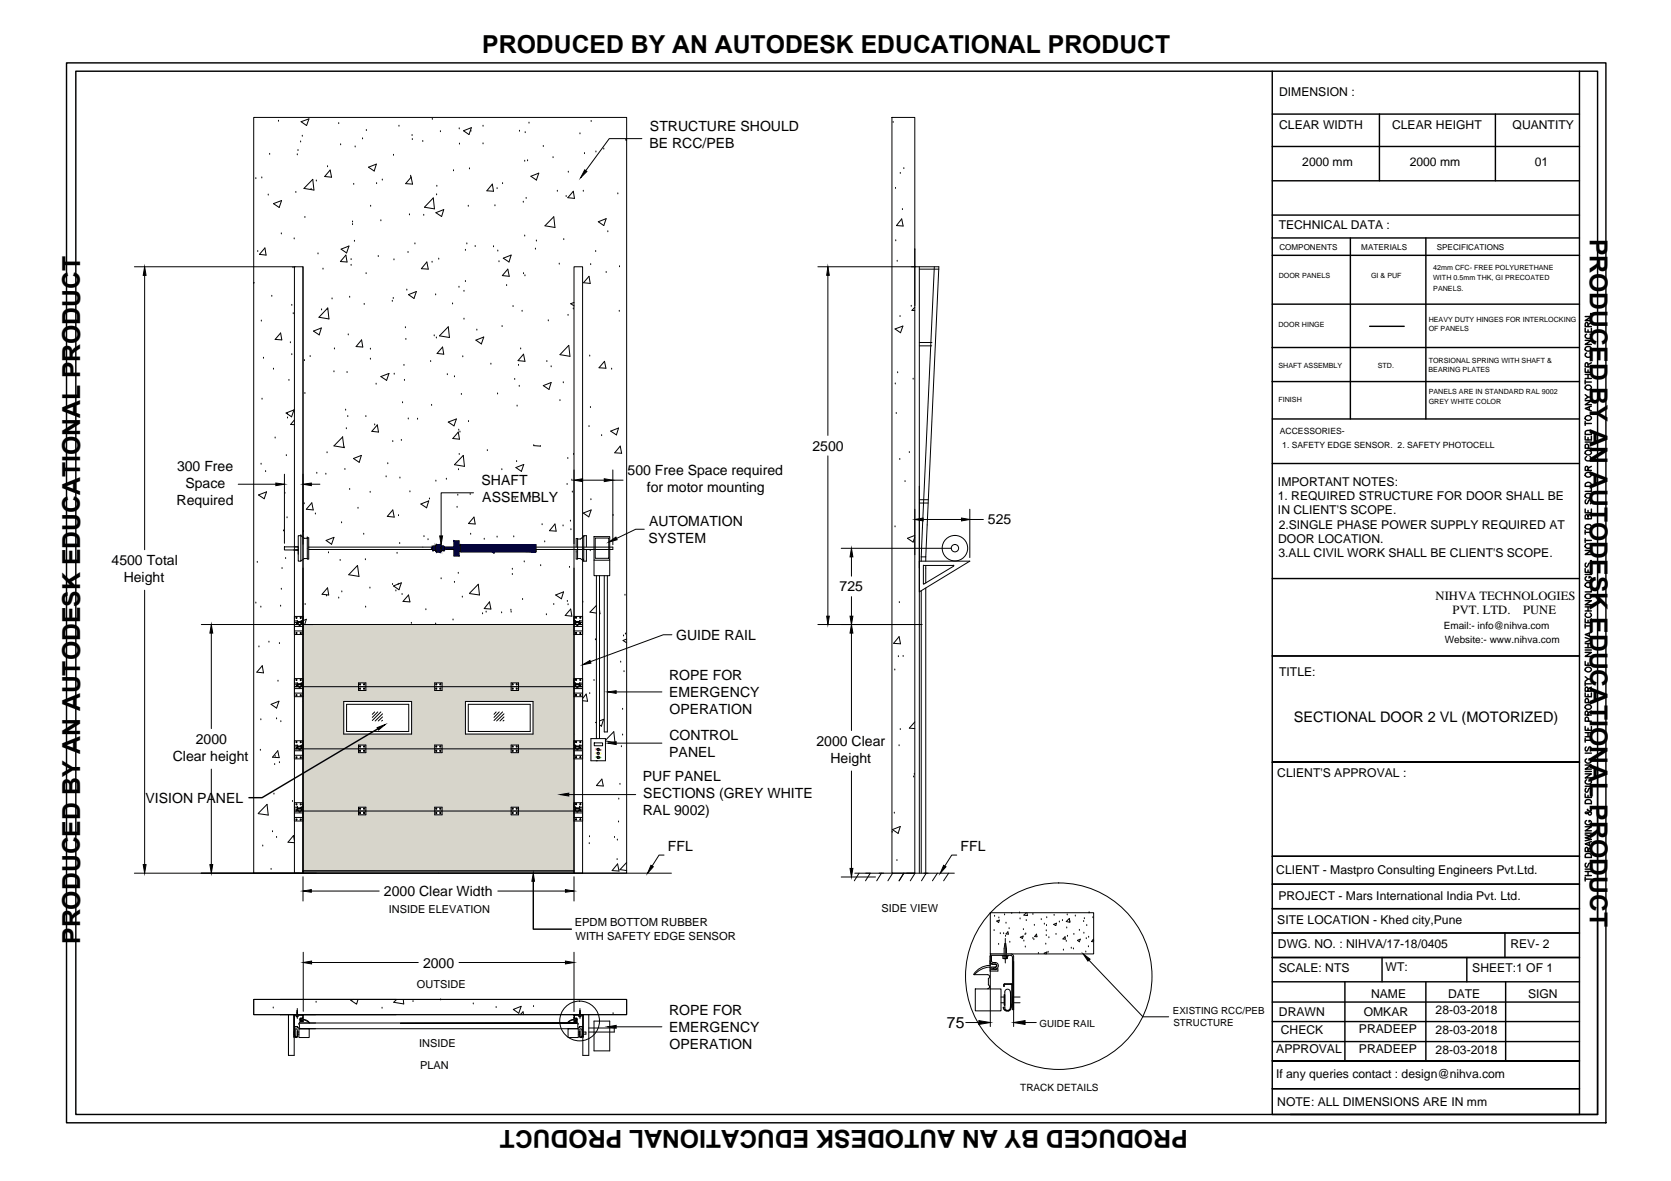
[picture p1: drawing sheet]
<svg xmlns="http://www.w3.org/2000/svg" width="297mm" height="210mm" viewBox="0 0 297 210" stroke-linecap="round" stroke-linejoin="round" font-family="sans-serif">
<!-- layer: 0 -->
<g fill="none" stroke="#000" stroke-width=".18">
<path d="M45.1 20.9h66.3v134.3h-66.3zM45.5 31.8h.1M46.5 31.6h.1M47.7 34.7h.1M47.9 27.4h.1M48.6 36.2l1.5-.6-.5 1.3zM49.5 21.5h.1M52.6 34.2h.1M52.8 27.5h.1M53 26.8h.1M53.4 25.2h.1M53.5 21.6l1.4-.5-.4 1.2z"/>
<path d="M53.7 24.2h.1M54.2 38.7h.1M55.3 33.7h.1M55.6 31.9l.2 1.9-1.8-.3zM56.2 32.2h.1M58.2 29.6h.1M58.7 30.2l.2 1.3-1.2-.1zM60.2 22h.1M60.6 25.7h.1M62.7 39.5h.1M62.7 39.9h.1M62.9 32.8h.1"/>
<path d="M63.1 26.1h.1M64.4 24.7h.1M65.1 23.2h.1M65.5 29.7l1.4-.5-.4 1.2zM65.9 36.7h.1M66.9 32.6h.1M67.7 39.2h.1M68 32h.1M69.9 27.6h.1M70.9 22.4h.1M72.8 38.2h.1M73 31.3h.1"/>
<path d="M73 31.5h.1M73.1 31.5l.2 1.2-1.2-.1zM73.3 24.1h.1M73.3 24.8h.1M75.2 25.1h.1M75.3 38.3h.1M76.8 21.2h.1M77 35.2l.2 1.9-1.7-.3zM77.5 37.8l1.4-.5-.4 1.2zM77.6 34.6h.1M77.7 33.1h.1M78.3 23.4h.1"/>
<path d="M80.6 30.4h.1M81.6 22.9h.1M81.7 25.6h.1M82.4 23.2l1.4-.5-.4 1.2zM83.2 36.7h.1M83.5 30h.1M83.7 23.3h.1M85.9 22.4h.1M85.9 25.6h.1M87.5 32.7l.2 1.3-1.2-.1zM88 36.6h.1M88.4 33.5h.1"/>
<path d="M89.3 32.6h.1M92.3 23.3h.1M93 35.9h.1M93.3 28.7h.1M93.4 23.6h.1M93.5 35.3h.1M93.8 28.6h.1M94 21.9h.1M94.4 31.3l1.4-.5-.5 1.2zM96.6 26h.1M98.3 28h.1M98.4 38.5l.3 1.9-1.8-.3z"/>
<path d="M99.1 34h.1M100.6 34.9h.1M101 30.6h.1M101.9 34l.2 1.3-1.2-.2zM103.1 23.8h.1M103.7 34h.1M103.9 27.3h.1M105.1 21.6h.1M105.9 27h.1M106.4 39.4l1.4-.5-.5 1.2zM107.3 26.5h.1M109.8 34.5h.1"/>
<path d="M111.4 24.8h-.2l.2 .2M114.1 24.6h-5.8l-4.2 5.8M158.6 20.9h4v134.3h-4zM158.8 21.8h.1M159.2 33.5h.1M160 30.8h.1M160.3 38.9l.2 1.3-1.1-.1zM160.4 37.3h.1M160.7 30h.1M23.9 47.4h28.6M25.7 48.9v48.8M45.1 50.2v.2"/>
<path d="M45.8 44.7h.1M46.5 57.1h.1M47.1 44.1l.2 1.2-1.2-.1zM48.3 52.7h.1M49.9 59.2l.2 1.2-1.2-.1zM50 41.6h.1M51.9 54.3h.1M52.1 47.6h.1M52.1 55.8h.1M52.3 42.5h.1M52.3 47.4h1.6v107.8h-1.6zM53.9 47.4v107.8"/>
<path d="M55.7 58.8l1.4-.5-.4 1.2zM56.5 45.1h.1M57.2 55.1h.1M57.4 47.8h.1M58.2 55h.1M58.3 54.7l.2 2-1.8-.3zM59 53.1h.1M60.6 44.3l1.4-.6-.4 1.3zM61.5 45.3l.2 1.3-1.2-.1zM61.9 59.5h.1M62.2 52.8h.1M62.4 46.1h.1"/>
<path d="M62.4 47.2h.1M63 42.9h.1M64.7 54.1h.1M65.1 48.6h.1M67.2 45.6h.1M69.7 53.6h.1M69.9 53h.1M70 46.2h.1M72.1 58.3h.1M72.3 51.6h.1M72.5 44.9h.1M72.6 52.4l1.4-.6-.4 1.2z"/>
<path d="M73.8 43.3h.1M75.9 46.6l.2 1.2h-1.2zM76.8 46.6h.1M77.2 59.7h.1M77.4 52.4h.1M78 46.1h.1M79.7 58.1l.2 1.9-1.8-.3zM80.4 54h.1M81.6 51.1h.1M82.5 56.7h.1M82.5 51.8h.1M82.7 50h.1"/>
<path d="M82.7 44.5h.1M83 43.3h.1M84.5 43.8h.1M84.8 58.7h.1M87.7 43.9h.1M88.5 44.6h.1M88.7 46.5h.1M89.3 58h.1M89.5 45.9l1.4-.6-.4 1.3zM90.1 50.8h.1M90.3 47.8l.2 1.3-1.2-.1zM91.2 54.5h.1"/>
<path d="M92.8 55.3h.1M93.1 48.6h.1M93.3 42h.1M93.3 49h.1M95.2 44.3h.1M95.3 42.8h.1M97.5 57h.1M99.4 46.9h.1M100.2 42.6h.1M101 56h.1M101.9 54.9h.1M102 47.4h1.6v107.8h-1.6z"/>
<path d="M102 53.8l-.6 .2 .6 .4M104.7 49.1l.2 1.3-1.2-.2zM105 47h.1M105.9 44.7h.1M107.8 48.4h.1M108 41.2h.1M110.1 55.3h.1M110.1 47.4h.1M145.4 47.4h21.5l-2.3 51.6M147.2 48.9v28.5M159.1 58.5l1.4-.5-.4 1.1zM159.2 42.8h.1"/>
<path d="M159.5 46.4h.1M160 56.3h.1M162 54.4h.1M162.6 54.6l-.5 .6h.5M163.4 47.8h3.5M166.1 47.4l-2.3 51.6M46.6 71h.1M46.8 63.7h.1M48.6 65.6h.1M48.9 77.9h.1M50.9 73.4l1.4-.5-.5 1.2zM51.1 74.3h.1"/>
<path d="M51.1 73.6h.1M51.4 67.6h.1M51.6 60.9h.1M51.9 63h.1M52.3 74.6l-.6 .8 .6 .1M54.1 64.1h.1M54.2 69.9h.1M55.1 63.4h.1M59.4 66.1h.1M59.5 62h.1M60.9 77.6l.2 1.9-1.7-.3 1.5-1.6M61.2 79.6h.1"/>
<path d="M61.4 72.9h.1M61.6 76.2h.1M61.7 66.2h.1M61.8 74h.1M64.3 60.4l.2 1.3-1.2-.1zM65 74h.1M65.8 63.8h.1M65.8 62.1h.1M66.6 75.5h.1M66.9 68.3h.1M67.1 75.5l.2 1.3-1.2-.1zM67.7 66.9l1.4-.5-.4 1.2z"/>
<path d="M69.8 78.5h.1M70.1 66.5h.1M71.3 78.3h.1M71.6 71.6h.1M71.8 64.9h.1M71.9 67.6h.1M72.2 60.3h.1M72.6 74.5h.1M74.2 74.5h.1M76.6 64.3h.1M76.7 72.1h.1M77.6 60.1h.1"/>
<path d="M78.7 61.7l.2 1.2-1.2-.1zM79.5 66.6h.1M79.7 75l1.4-.5-.4 1.2zM80.8 67h.1M81.5 76.8l.2 1.3-1.2-.2zM81.5 76.5h.1M81.8 76.8h.1M82 70.1h.1M82.3 63.4h.1M83.3 74.9h.1M84.6 60.5l1.4-.6-.4 1.2zM87.3 64.7h.1"/>
<path d="M88.4 70h.1M91.5 67.4h.1M91.9 72.2h.1M92.2 64.9h.1M92.3 68.7h.1M92.6 62h.1M93.1 62.9l.2 1.3-1.2-.1zM94.9 79.2h.1M94.9 79.2h1.2M96.6 68.5l1.4-.5-.4 1.2zM97.2 64.3h.1M98 65.2h.1"/>
<path d="M99.5 71.2h.1M100.1 68h.1M101.1 61.4l.2 1.9-1.8-.3zM104.7 75.8h.1M104.8 63.3h.1M105 72.4h.1M106.9 77.4h.1M107.5 64.2l.2 1.2h-1.2zM108.6 76.6l1.4-.5-.4 1.2zM108.7 65.6h.1M110.3 79.3l.2 1.3-1.2-.1zM159.1 68.2h.1"/>
<path d="M159.3 73.5h.1M159.6 66.3h.1M162.3 67.4h.1M42.3 86.1h6.7M45.7 99.9h.1M45.9 88l1.5-.6-.4 1.2zM46.4 82.5h.1M47.2 83.8h.1M50.4 94.4h.1M50.6 97.2h2.4v.5h-2.4zM50.6 84.3v12.3M50.6 87.7h.1"/>
<path d="M50.8 99.3h.1M50.9 81h.1M51 92h.1M52.2 97.7h.8v2h.5M52.6 97.7h.4v.8M53 97.2v.5M53.5 95.2h.1M53.5 95.2h-.5v2h-.7M53.5 95.2l.6 .5h.5M53.5 95.2v4.5M53.9 94.5h.1M54.1 89.5h.1"/>
<path d="M54.6 95.6h.1M54.6 95.6h.3v3.8h-.3zM54.6 99.3h-.5l-.6 .4M54.9 97.2h21.9M54.9 97.7h21.9M55.3 86.1h1.6M55.4 89.4l.3 1.2-1.2-.1zM56.1 91.4h.1M56.3 84.1h.1M57.9 84.3h.1M58 96.1l1.4-.6-.5 1.2zM58.1 80.5h.1"/>
<path d="M58.4 98.3h.1M60.5 99.6h.1M60.7 92.9h.1M61.3 83.4h.1M62.2 87h.1M62.8 81.5l1.4-.6-.3 1.3zM63.6 90.3h.1M64.7 95h.1M65 99.5h.1M65.8 87.5h.1M68.6 84.8h.1M68.9 82.4h.1"/>
<path d="M69.8 90.6l.3 1.3-1.3-.1zM70.6 98.3h.1M70.8 91.7h.1M71 96.6h.1M71.1 85h.1M72.9 87.4h.1M74.8 89.6l1.4-.6-.4 1.3zM75.4 95.4h.1M76.1 95.9h.1M76.3 88.7h.1M76.7 97.5h.1M76.8 97.2v.5"/>
<path d="M76.8 97.7l.2 .1h.4l.2 .3M77 98h.1M77.4 97v.9M77.5 85.5h.1M77.6 96.8l-.2 .3h-.4l-.2 .1M77.6 96.8h.7M77.6 96.8v1.3h.7M78.3 96.8l.2 .3M78.3 96.8v1.3M78.5 97.1h.4l.1 .1M78.5 97.9l-.2 .2M78.5 97.9h.4"/>
<path d="M78.5 97.1v.8M78.5 97v.9M78.9 98h.1M79 97.2h1.7v-1.1h.9v2.7h-.9v-1.1h-1.7M79 97.7l-.1 .1h-.4M79 97.2v.5M79.3 85.2h.1M81 96.8h.1M81.3 90.2h.1M81.4 88h.1M81.5 83.5h.1M81.6 96.9h.2"/>
<path d="M81.6 80.8h.1M81.8 96.9h.1M81.8 96.9v1.1h-.2M81.9 96.8l-.1 .1M81.9 96.8h13.4v1.3h-13.4zM82.4 80.9l.2 2-1.8-.3zM83.6 87.9h.1M83.7 95h.1M84.2 87.6h-5.8v7.7M84.3 91.9l.2 1.2-1.2-.1zM86.1 95.8h.1M86.6 80.1h.1"/>
<path d="M86.8 97.7l1.4-.6-.4 1.2zM88.4 95.5h.1M89.2 83.5h.1M90.1 85.6h.1M91.3 95.4h.1M91.6 88.7h.1M91.7 83.1l1.4-.5-.4 1.2zM91.8 82h.1M93.2 99.9h.1M94.3 88.3h.1M95.3 97.2h13.6v.5h-13.6M96.4 93.3h.1"/>
<path d="M96.8 96.3h.1M98.7 93.1l.2 1.3-1.2-.1zM100.1 93.5h.1M100.8 86.1h.1M100.9 81.5h.1M101.4 92.6h.1M101.5 94.1h.1M101.7 85.3h.1M101.7 87.5h.1M102 80.8h.1M102 83.5v13.1M102.4 97.2v-1.5h.3v3.7h-.3v-1.7"/>
<path d="M102.7 95.8h.5l.6-.5v-.1h.4v2M102.7 99.3h.5l.6 .4M103.6 85.3h3.8M103.7 91.2l1.4-.6-.4 1.3zM103.7 99.5h.1M103.8 95.2v4.5M104.2 97.7v2h-.4M104.9 97.9h.1M105 88.8h.1M105.6 95.4h2.8v4.2h-2.8zM105.6 99.6v2.7h2.8v-2.7M105.8 95.6h2.4v3.6h-2.4z"/>
<path d="M108.9 83.5v13.3M108.9 85.3h1.9M109 91.6h.1M114.5 94.1h-1.5l-3.4 1.6M147.2 81v28.5M149.5 97.5h19.6M151.4 99v3.4M159.1 93.6h.1M159.9 81.7h.1M160.9 85.6h.1M161.6 80.4h.1M162.6 95.2l-1.3 .5 1 .7 .3-.9"/>
<path d="M162.6 90.5v8.1M163.4 99.7h9l-9 5.5zM164.1 92.3h6.8M172.4 90.5v8.6M172.4 92.3h2.4M25.7 104.9v48.8M35.8 111h66.2M37.6 112.5v17M45.5 107.2h.1M46 115h.1M46.4 107.9h.1M46.6 118.3l.2 1.3-1.2-.1z"/>
<path d="M47.8 114.1h.1M49.7 114.4h.1M49.9 107.7h.1M50 104.7h.1M50.1 101h.1M52.3 109.6v3.2h1.6M53.9 110.3l.6-.2-.3 .9M54.2 107.4h.1M58.1 105.9h.1M58.2 104.5l.2 1.2-1.2-.1zM60.2 106.3h.1M60.8 105.2h.1"/>
<path d="M63.6 100.5l-1.6 1.7 1.8 .2-.2-1.9M65 107.9h.1M65.8 104.5h.1M69.8 103.9h.1M69.9 104.1l1.4-.5-.4 1.2zM70.4 105h.1M70.8 103.8h.1M71.5 105.7h.1M72.6 105.7l.3 1.3-1.3-.1zM73.1 110.8h.1M75.7 108.4h.1M77.4 110.9h.1"/>
<path d="M78.4 102.9h.1M80.5 110.2h.1M80.8 103.5h.1M81.5 101.9h.1M82.2 106.1h.1M83.5 105.5l1.5-1.7 .2 1.9-1.7-.2M85.8 109.1h.1M86.4 108.8h.1M87 107l.3 1.2h-1.2zM89.2 108.9h.1M90.8 108.5h.1M90.9 108.8h.1"/>
<path d="M91.1 102.1h.1M91.1 101.2h.1M92.9 106.6h.1M96.1 100.5h.1M97.1 109.3h.1M98.4 107.4h.1M98.8 105.7l1.4-.5-.4 1.2zM100.9 106.9h.1M101 107.5h.1M101.2 100.8h.1M101.4 108.2l.3 1.3-1.2-.1zM102 101v54.2"/>
<path d="M103.6 109.6v3.2h-1.6M103.6 107h.1M105.8 113.7h.1M106 107.6l-1.1 1.2 1.1 .2M106 102.3v29M106.6 108.3l.1 .8h-.1M106.6 102.3v29M107.4 102.3v27.8h.6v-27.8M110.3 117.7h.1M110.8 113h.1M110.9 119.4h.1M111.1 105.8h.1"/>
<path d="M111.2 112.7h.1M111.4 113.6l-.6 .2 .6 .5M119.4 112.8h-1.5l-12.9 4.8M145.4 111h18.5M151.4 106v3.5M151.4 112.5v17.3M159.1 119.1h.1M159.7 116.7h.1M159.8 113.2l.3 1.2-1.3-.1zM159.9 107.1h.1M160.5 116.7h.1M163.8 105v50.2"/>
<path d="M164.1 103.7l.1 .1M164.2 100.5l-.1 3.3M164.2 100.5h5.3M164.6 101v2.6M164.6 104.5v50.7M169.5 100.5v.1M169.5 100.6l-5.3 3.2M37.6 136.7v17M46.3 133.4h.1M46.4 127.9h.1M48.2 125.2l1.4-.6-.4 1.3zM48.8 135.9h.1"/>
<path d="M48.9 134.5h.1M49.2 127.8h.1M49.4 133.4l.2 1.3-1.2-.1zM49.4 121.1h.1M49.7 135.6h.1M49.9 128.3h.1M52.3 120.6v3.2h1.6M52.3 131.7v3.2h1.6M53.9 133.1h48.1M53.9 122h48.1M61.1 124.7h12.1v5.8h-12.1zM61.6 125.2h11.1v4.8h-11.1z"/>
<path d="M63.7 121.4h1.3v1.3h-1.3zM63.7 132.4h1.3v1.4h-1.3zM66.6 126.5l-.4 .5M67.2 126.5l-1 1M67.7 126.5l-1.5 1.6M68 126.9l-1.3 1.2M68 127.4l-.8 .7M68 128l-.2 .1M77.3 121.4h1.3v1.3h-1.3zM77.3 132.4h1.3v1.4h-1.3zM82.7 124.7h12.1v5.8h-12.1zM83.2 125.2h11v4.8h-11z"/>
<path d="M88.2 126.5l-.4 .5M88.7 126.5l-.9 1M89.3 126.5l-1.5 1.6M89.6 126.9l-1.3 1.2M89.6 127.4l-.7 .7M89.6 128l-.2 .1M90.9 121.4h1.3v1.3h-1.3zM90.9 132.4h1.3v1.4h-1.3zM103.6 124.2l.6-.8 .3 1.2-.9-.1M103.6 131.7v3.2h-1.6M103.6 120.6v3.2h-1.6M104.8 123.3h.1"/>
<path d="M105 131.3h2.6v3.9h-2.6zM105.6 120.9h.1M105.6 132h1.5v.5h-1.5zM106 128.4h-.1l.1 .1M106.6 128.1l.7-.3-.4 1.3-.3-.3M107 138.5l.2 1.2-1.2-.1zM107.6 131.6l1.5-1.6 .2 2-1.7-.3M109.5 132.1h8.2M109.5 123h8.2M110.2 139.4h.1M110.5 132.7h.1M110.7 126.1h.1"/>
<path d="M110.7 130.6h.1M151.4 137v17.3M159.8 132.5h.1M160 129.7h.1M162.4 138.1h.1M162.5 137.6h.1M162.6 128.3l-1 1.1 1 .1M23.9 155.2h95.5M45.9 144.6l1.6-1.6 .2 1.9-1.8-.3M46.7 150.4h.1M48.2 154.5h.1M48.4 147.8h.1"/>
<path d="M48.7 141.1h.1M49.2 148.8h.1M52 142.5h.1M52.3 149.4l-.1-.9-1 1.2 1.1 .1M52.3 142.7v3.2h1.6M53.9 155.8v4.3M53.9 144.1h48.1M53.9 154.8h48.1M55.3 158.4h12.1M63.7 143.5h1.3v1.3h-1.3zM77.3 143.5h1.3v1.3h-1.3zM88.5 158.4h12"/>
<path d="M90.9 143.5h1.3v1.3h-1.3zM101.1 141.2h11.9M102 155.8v4.3M103.6 142.7v3.2h-1.6M104.7 149.9h.1M104.8 148.7h.1M109.2 148.8h.1M109.7 152.8h.1M109.7 149.3h.1M109.8 153.5l.2 1.3-1.2-.1zM110 146.1h.1M110 142h.1"/>
<path d="M111.4 153.3l-1.2 1.3 1.2 .1M118 152h-.8l-1.3 1.9M149.5 155.9h6.1M158.6 147.9h.1M158.6 147.4l1.4-.5-.3 1.2zM159 144.5h.1M159.4 153h.1M170.1 152h-.9l-1.2 1.9M48.6 179.2h.1M49.8 177.6h-4.7v2.7h4.7M49.8 177.6h61.6v2.7h-61.6M49.8 177.6h20.6"/>
<path d="M53.9 169.2v10.5M55.4 171.1h19M56.2 178.1h.1M62.8 177.6l-.4 .2 1 .7 .2-.9M67.9 179.2h.1M70.5 177.6l-.5 .5 1.8 .3-.1-.8M73.4 178h.1M78.3 177.7h.1M81.6 171.1h18.9M84.1 178.4h.1M88.2 179.1h.1M91.2 179.4l1.4-.5-.4 1.2z"/>
<path d="M94.8 178.9h.1M102 169.2v10.6M173.1 173.2h2.5M176 162.2h18.4v7.3h-18.4zM176 169.5h.1M176 169.8v12.7M176.7 165.4h.1M176.8 162.9h.1M177.2 163.7l.4-.2-.1 .5zM177.5 167.9h.1M177.6 163.2h.1M177.8 165.9h.1"/>
<path d="M178.4 165.9h.1M178.6 162.6h.1M178.7 166.4h.1M178.8 164.1h.1M179.2 165.6l.1 .4h-.5zM179.4 165.1h.1M179.5 167.5h.1M179.8 162.3h.1M180.2 170.9v11.6M181.2 162.3h.1M181.3 163.3h.1M181.4 166.6l.5-.2-.1 .4z"/>
<path d="M181.9 165.2h.1M182 167.3h.1M182.2 166.1h.1M182.3 168.3h.1M182.3 166h.1M182.4 163.6h.1M182.4 162.2l-.4 .4 .6 .1v-.5M183.6 162.5h.1M183.6 166.8h.1M183.8 167h.1M183.9 164.5h.1M184.2 166l.1 .5h-.4z"/>
<path d="M184.6 169.5h.1M185.1 163.4h.1M185.6 164.3h.1M185.8 169.5l-.2-.1 .5-.2-.1 .3M185.9 167.8h.1M186 165.4h.1M186 166.3h.1M186 164.5h.1M186.1 163.1h.1M186.3 169.2h.1M186.5 166.7h.1M187.3 164.3l.5-.2-.1 .4z"/>
<path d="M187.4 162.7h.1M187.7 166.1h.1M188.3 163.9h.1M188.9 163.6h.1M188.9 166.9l.4-.4 .1 .4zM189 168.9h.1M189.5 167.3h.1M189.5 163.8l.6-.6 .1 .7zM189.6 164.9h.1M189.7 162.6h.1M189.8 166.4h.1M190.2 163.8h.1"/>
<path d="M190.4 168.5h.1M190.8 168.7h.1M190.9 166.1h.1M191.1 162.8h.1M191.5 167.1l.5-.2-.1 .5zM191.9 165.4h.1M192.6 163.8h.1M192.7 165.9h.1M192.8 163.3h.1M193 169.2h.1M193.1 166.8h.1M193.2 164.5h.1"/>
<path d="M193.5 168.3h.1M193.5 166.6h.1M193.6 170.6l9.6 10.1h4.5M193.6 162.2h.1M194.3 163.1h.1M194.4 167.2v-.3l-.4 .4 .4 .1M49.8 180.3h20.6M51.3 180.3v7.3h1v-7.3M92.5 180.3l.5-.5 .1 .5M103.6 180.3v7.3h1.1v-7.3M104.2 183.4v.4M104.7 182.7h4.5v.7h-4.5"/>
<path d="M105.6 181.5h2.8v5.3h-2.8zM109 180.2h.1M109.5 182.5h8.2M171.7 181.7h2.3M182.2 181.7h2"/>
<circle cx="169.7" cy="97.4" r=".66"/>
<circle cx="169.7" cy="97.4" r="2.27"/>
<circle cx="52.7" cy="109.8" r=".11"/>
<circle cx="52.7" cy="112.5" r=".11"/>
<circle cx="53.5" cy="109.8" r=".11"/>
<circle cx="53.5" cy="112.5" r=".11"/>
<circle cx="102.4" cy="109.8" r=".11"/>
<circle cx="102.4" cy="112.5" r=".11"/>
<circle cx="103.2" cy="109.8" r=".11"/>
<circle cx="103.2" cy="112.5" r=".11"/>
<circle cx="52.7" cy="131.9" r=".11"/>
<circle cx="52.7" cy="123.5" r=".11"/>
<circle cx="52.7" cy="134.6" r=".11"/>
<circle cx="52.7" cy="120.8" r=".11"/>
<circle cx="53.5" cy="123.5" r=".11"/>
<circle cx="53.5" cy="131.9" r=".11"/>
<circle cx="53.5" cy="120.8" r=".11"/>
<circle cx="53.5" cy="134.6" r=".11"/>
<circle cx="64" cy="133.5" r=".11"/>
<circle cx="64" cy="122.4" r=".11"/>
<circle cx="64" cy="121.6" r=".11"/>
<circle cx="64" cy="132.7" r=".11"/>
<circle cx="64.7" cy="122.4" r=".11"/>
<circle cx="64.7" cy="121.6" r=".11"/>
<circle cx="64.7" cy="133.5" r=".11"/>
<circle cx="64.7" cy="132.7" r=".11"/>
<circle cx="77.5" cy="132.7" r=".11"/>
<circle cx="77.5" cy="133.5" r=".11"/>
<circle cx="77.5" cy="121.6" r=".11"/>
<circle cx="77.5" cy="122.4" r=".11"/>
<circle cx="78.3" cy="133.5" r=".11"/>
<circle cx="78.3" cy="122.4" r=".11"/>
<circle cx="78.3" cy="121.6" r=".11"/>
<circle cx="78.3" cy="132.7" r=".11"/>
<circle cx="91.1" cy="121.6" r=".11"/>
<circle cx="91.1" cy="122.4" r=".11"/>
<circle cx="91.1" cy="132.7" r=".11"/>
<circle cx="91.1" cy="133.5" r=".11"/>
<circle cx="91.9" cy="122.4" r=".11"/>
<circle cx="91.9" cy="133.5" r=".11"/>
<circle cx="91.9" cy="121.6" r=".11"/>
<circle cx="91.9" cy="132.7" r=".11"/>
<circle cx="102.4" cy="123.5" r=".11"/>
<circle cx="102.4" cy="120.8" r=".11"/>
<circle cx="102.4" cy="134.6" r=".11"/>
<circle cx="102.4" cy="131.9" r=".11"/>
<circle cx="103.2" cy="123.5" r=".11"/>
<circle cx="103.2" cy="120.8" r=".11"/>
<circle cx="103.2" cy="134.6" r=".11"/>
<circle cx="103.2" cy="131.9" r=".11"/>
<circle cx="106.3" cy="133.2" r=".19"/>
<circle cx="106.3" cy="134.6" r=".19"/>
<circle cx="106.3" cy="133.9" r=".19"/>
<circle cx="52.7" cy="142.9" r=".11"/>
<circle cx="52.7" cy="145.6" r=".11"/>
<circle cx="53.5" cy="142.9" r=".11"/>
<circle cx="53.5" cy="145.6" r=".11"/>
<circle cx="64" cy="143.7" r=".11"/>
<circle cx="64" cy="144.5" r=".11"/>
<circle cx="64.7" cy="143.7" r=".11"/>
<circle cx="64.7" cy="144.5" r=".11"/>
<circle cx="77.5" cy="143.7" r=".11"/>
<circle cx="77.5" cy="144.5" r=".11"/>
<circle cx="78.3" cy="143.7" r=".11"/>
<circle cx="78.3" cy="144.5" r=".11"/>
<circle cx="91.1" cy="144.5" r=".11"/>
<circle cx="91.1" cy="143.7" r=".11"/>
<circle cx="91.9" cy="143.7" r=".11"/>
<circle cx="91.9" cy="144.5" r=".11"/>
<circle cx="102.4" cy="145.6" r=".11"/>
<circle cx="102.4" cy="142.9" r=".11"/>
<circle cx="103.2" cy="142.9" r=".11"/>
<circle cx="103.2" cy="145.6" r=".11"/>
<circle cx="188.2" cy="173.5" r="16.6"/>
<circle cx="103" cy="181.5" r="3.5"/>
</g>
<g fill="#d7d5cb" stroke="#d7d5cb" stroke-width=".18">
<path d="M92.2 133.1v.7h9.8zM92.2 133.1h9.8v.7z"/>
<path d="M78.6 133.1v.7h12.3zM78.6 133.1h12.3v.7z"/>
<path d="M65 133.1v.7h12.3zM65 133.1h12.3v.7z"/>
<path d="M53.9 133.1v.7h9.8zM53.9 133.1h9.8v.7z"/>
<path d="M53.9 133.8v1.1h48.1zM53.9 133.8h48.1v1.1z"/>
<path d="M53.9 134.9v7.8h48.1zM53.9 134.9h48.1v7.8z"/>
<path d="M53.9 142.7v.8h48.1zM53.9 142.7h48.1v.8z"/>
<path d="M92.2 143.5v.6h9.8zM92.2 143.5h9.8v.6z"/>
<path d="M78.6 143.5v.6h12.3zM78.6 143.5h12.3v.6z"/>
<path d="M65 143.5v.6h12.3zM65 143.5h12.3v.6z"/>
<path d="M53.9 143.5v.6h9.8zM53.9 143.5h9.8v.6z"/>
<path d="M92.2 122v.7h9.8zM92.2 122h9.8v.7z"/>
<path d="M78.6 122v.7h12.3zM78.6 122h12.3v.7z"/>
<path d="M65 122v.7h12.3zM65 122h12.3v.7z"/>
<path d="M53.9 122v.7h9.8zM53.9 122h9.8v.7z"/>
<path d="M53.9 122.7v1.1h48.1zM53.9 122.7h48.1v1.1z"/>
<path d="M53.9 123.8v.9h48.1zM53.9 123.8h48.1v.9z"/>
<path d="M94.8 124.7v5.8h7.2zM94.8 124.7h7.2v5.8z"/>
<path d="M73.2 124.7v5.8h9.5zM73.2 124.7h9.5v5.8z"/>
<path d="M53.9 124.7v5.8h7.2zM53.9 124.7h7.2v5.8z"/>
<path d="M53.9 130.5v1.2h48.1zM53.9 130.5h48.1v1.2z"/>
<path d="M53.9 131.7v.7h48.1zM53.9 131.7h48.1v.7z"/>
<path d="M92.2 132.4v.7h9.8zM92.2 132.4h9.8v.7z"/>
<path d="M78.6 132.4v.7h12.3zM78.6 132.4h12.3v.7z"/>
<path d="M65 132.4v.7h12.3zM65 132.4h12.3v.7z"/>
<path d="M53.9 132.4v.7h9.8zM53.9 132.4h9.8v.7z"/>
<path d="M53.9 111v1.8h48.1zM53.9 111h48.1v1.8z"/>
<path d="M53.9 112.8v7.8h48.1zM53.9 112.8h48.1v7.8z"/>
<path d="M53.9 120.6v.8h48.1zM53.9 120.6h48.1v.8z"/>
<path d="M53.9 121.4h9.8zM53.9 121.4h9.8z"/>
<path d="M92.2 121.4v.6h9.8zM92.2 121.4h9.8v.6z"/>
<path d="M78.6 121.4v.6h12.3zM78.6 121.4h12.3v.6z"/>
<path d="M65 121.4v.6h12.3zM65 121.4h12.3v.6z"/>
<path d="M53.9 121.4v.6h9.8zM53.9 121.4h9.8v.6z"/>
<path d="M92.2 144.1v.7h9.8zM92.2 144.1h9.8v.7z"/>
<path d="M78.6 144.1v.7h12.3zM78.6 144.1h12.3v.7z"/>
<path d="M65 144.1v.7h12.3zM65 144.1h12.3v.7z"/>
<path d="M53.9 144.1v.7h9.8zM53.9 144.1h9.8v.7z"/>
<path d="M53.9 144.8v1.1h48.1zM53.9 144.8h48.1v1.1z"/>
<path d="M53.9 145.9v8.9h48.1zM53.9 145.9h48.1v8.9z"/>
</g>
<path d="M53.9 154.8v.4h48.1zM53.9 154.8h48.1v.4z" fill="#767676" stroke="#767676" stroke-width=".18"/>
<!-- layer: at_Entity -->
<g fill="none" stroke="#000" stroke-width=".18">
<path d="M52.3 110.4h.6v.1M52.3 109.6h1.6v.8M52.3 111h1.6M52.3 110.7h1.6M52.3 111.3h1.6M52.3 112.1h1.6M52.7 110.4h.2v.1M52.7 111v-.2h.4v.2M52.9 110.5v.3h-.2h.2M52.9 110.8h.1M52.9 110.3v.1M53.2 111v.2h.2v-.2"/>
<path d="M53.5 110.5h-.6h.6M53.5 110.4v.1v-.1h.4zM53.5 110.8h.1M53.5 110.5h.1M53.7 110.8v-.1v.1h-.2h.4h-.4v.2M53.7 110.7h.1M102 110.4h.3v.1v-.1zM102 111h1.6M102 110.7h1.6M102 111.3h1.6M102 112.1h1.6M102.2 110.8v-.1v.1h.1h-.3h.3v.2"/>
<path d="M102.2 110.7h.1M102.3 110.5h.7h-.7M102.3 110.8h.1M102.3 110.5h.1M102.5 111v.2h.2v-.2M102.8 111v-.2h.4v.2M103 110.5v.3h.2h-.2M103 110.8h.1M103 110.3v.1M103.2 110.4h-.2v.1M103.6 110.4h-.6v.1M103.6 109.6h-1.6v.8"/>
<path d="M52.3 132.5h.6v.1M52.3 131.7h1.6v.8M52.3 121.4h.6v.2M52.3 120.6h1.6v.8M52.3 133.1h1.6M52.3 132.8h1.6M52.3 133.4h1.6M52.3 134.2h1.6M52.3 122h1.6M52.3 121.7h1.6M52.3 122.4h1.6M52.3 123.2h1.6"/>
<path d="M52.7 132.5h.2v.1M52.7 133.1v-.2h.4v.2M52.7 121.4h.2v.2M52.7 122v-.1h.4v.1M52.9 132.6v.3h-.2h.2M52.9 132.9h.1M52.9 121.6v.3h-.2h.2M52.9 121.9h.1M52.9 121.4h.1M52.9 132.4v.1M53.2 122v.2h.2v-.2M53.2 133.1v.2h.2v-.2"/>
<path d="M53.5 132.6h-.6h.6M53.5 132.5v.1v-.1h.4zM53.5 132.9h.1M53.5 121.6h-.6h.6M53.5 121.4v.2v-.2h.4zM53.5 121.9h.1M53.5 121.5v.1M53.5 132.6h.1M53.7 132.9v-.1v.1h-.2h.4h-.4v.2M53.7 132.8h.1M53.7 121.9v-.2v.2h-.2h.4h-.4v.1M53.7 121.7h.1"/>
<path d="M102 132.5h.3v.1v-.1zM102 121.4h.3v.2v-.2zM102 133.1h1.6M102 132.8h1.6M102 133.4h1.6M102 134.2h1.6M102 122h1.6M102 121.7h1.6M102 122.4h1.6M102 123.2h1.6M102.2 132.9v-.1v.1h.1h-.3h.3v.2M102.2 132.8h.1"/>
<path d="M102.2 121.9v-.2v.2h.1h-.3h.3v.1M102.2 121.7h.1M102.3 132.6h.7h-.7M102.3 132.9h.1M102.3 121.6h.7h-.7M102.3 121.9h.1M102.3 121.5v.1M102.3 132.6h.1M102.5 133.1v.2h.2v-.2M102.5 122v.2h.2v-.2M102.8 133.1v-.2h.4v.2M102.8 122v-.1h.4v.1"/>
<path d="M103 132.6v.3h.2h-.2M103 132.9h.1M103 121.6v.3h.2h-.2M103 121.9h.1M103 121.4h.1M103 132.4v.1M103.2 132.5h-.2v.1M103.2 121.4h-.2v.2M103.6 132.5h-.6v.1M103.6 131.7h-1.6v.8M103.6 121.4h-.6v.2M103.6 120.6h-1.6v.8"/>
<path d="M52.3 143.5h.6v.1M52.3 142.7h1.6v.8M52.3 144.1h1.6M52.3 143.8h1.6M52.3 144.5h1.6M52.3 145.3h1.6M52.7 143.5h.2v.1M52.7 144.1v-.1h.4v.1M52.9 143.5h.1M52.9 143.6v.4h-.2l.2-.1M53.2 144.1v.2h.2v-.2M53.5 143.6h-.6h.6"/>
<path d="M53.5 143.6h.1M53.5 143.5v.1v-.1h.4zM53.5 143.9v.1M53.7 144v-.2v.2h-.2h.4h-.4v.1M53.7 143.8h.1M102 143.5h.3v.1v-.1zM102 144.1h1.6M102 143.8h1.6M102 144.5h1.6M102 145.3h1.6M102.2 144v-.2v.2h.1h-.3h.3v.1M102.2 143.8h.1"/>
<path d="M102.3 143.6h.7h-.7M102.3 143.6h.1M102.3 143.9v.1M102.5 144.1v.2h.2v-.2M102.8 144.1v-.1h.4v.1M103 143.5h.1M103 143.6v.4h.2l-.2-.1M103.2 143.5h-.2v.1M103.6 143.5h-.6v.1M103.6 142.7h-1.6v.8"/>
</g>
<!-- layer: 0 -->
<g fill="#00f" stroke="#00f" stroke-width=".18">
<path d="M81.8 96.9l.1-.1z"/>
<path d="M81.8 96.9h.1v1.1z"/>
<path d="M77.6 96.8v.3h-.2z"/>
<path d="M77.4 97.1h.2v.7z"/>
<path d="M78.3 96.8l.2 .3h-.2z"/>
<path d="M78.3 97.1h.2v.8z"/>
<path d="M80.7 96.1v1.1h.9zM80.7 96.1h.9v1.1z"/>
<path d="M77.9 97.2v.5h3.7zM77.9 97.2h3.7v.5z"/>
<path d="M80.7 97.7v1.1h.9zM80.7 97.7h.9v1.1z"/>
<path d="M81.9 96.8v.9h13.4zM81.9 96.8h13.4v.9z"/>
<path d="M81.9 97.7v.4h13.4zM81.9 97.7h13.4v.4z"/>
<path d="M81.8 96.9v1.1h.1zM81.8 98l.1 .1z"/>
<path d="M81.6 96.9v1.1h.2zM81.6 96.9h.2v1.1z"/>
<path d="M77.6 96.8v1.3h.7zM77.6 96.8h.7v1.3z"/>
<path d="M77.4 97.1v.7h.2zM77.4 97.8h.2v.3z"/>
<path d="M77 97.1l-.2 .1h.6zM77 97.1h.4v.1z"/>
<path d="M76.8 97.2v.5h.6zM76.8 97.2h.6v.5z"/>
<path d="M76.8 97.7l.2 .1h.4zM76.8 97.7h.6v.1z"/>
<path d="M78.3 97.1v.8h.2zM78.3 97.9h.2l-.2 .2z"/>
<path d="M78.5 97.1v.1h.5zM78.5 97.1h.4l.1 .1z"/>
<path d="M78.5 97.2v.5h.5zM78.5 97.2h.5v.5z"/>
<path d="M78.5 97.7v.1h.4zM78.5 97.7h.5l-.1 .1z"/>
</g>
<!-- layer: BODY -->
<g fill="none" stroke="#000" stroke-width=".18">
<path d="M162.6 44.4h.1M162.6 44.4v9.9M163.4 47.4v107.8M163.4 60.9h2.3M163.4 61.5h2.2M163.4 88.8h1.6M163.4 89.4h1.6M163.8 99.7v-.7h.8v.7M164.6 100.5v.5M151.9 155.2h17.7M152.7 155.2l-.8 1.3M154.7 155.2l-.8 1.3"/>
<path d="M156.7 155.2l-.9 1.3M158.7 155.2l-.9 1.3M160.7 155.2l-.9 1.3M162.7 155.2l-.9 1.3M164.6 155.2l-.8 1.3M166.6 155.2l-.9 1.3M168.6 155.2l-.9 1.3"/>
</g>
<!-- layer: 0 -->
<g fill="#000" stroke="#000" stroke-width=".18">
<path d="M103.9 30.2l.4 .3-1.1 1.1zM25.7 47.4l.3 1.5h-.5zM147.2 47.4l.2 1.5h-.4zM49 85.9l1.6 .2-1.6 .2zM53.9 86.1l1.4-.2v.4zM78.2 95.3h.5l-.3 1.5zM102 85.3l1.6-.2v.5zM107.4 85.1l1.5 .2-1.5 .3zM108.2 96.4l1.3-.9 .2 .4zM151.4 97.5l.2 1.5h-.5zM162.6 92.3l1.5-.2v.5zM170.9 92.1l1.5 .2-1.5 .3z"/>
<path d="M37.6 111l.2 1.5h-.5zM103.6 118.2l1.3-.8 .1 .5zM147 109.5h.4l-.2 1.5zM151.1 109.5h.5l-.2 1.5zM151.4 111l.2 1.5h-.5zM67 129.3l1.5-.5-1.2 1zM108 132.1l1.5-.3v.5zM108 123l1.5-.2v.4zM25.5 153.7h.5l-.3 1.5zM37.3 153.7h.5l-.2 1.5zM53.9 158.4l1.4-.3v.5zM94.8 155.2l.2 1.4h-.5z"/>
<path d="M100.5 158.1l1.5 .3-1.5 .2zM99.6 141.2l1.5-.2v.5zM115.7 153.8l.4 .3-1 1.1zM151.1 154.3h.5l-.2 1.6zM167.7 153.8l.5 .3-1.1 1.1zM53.9 171.1l1.5-.3v.5zM100.5 170.8l1.5 .3-1.5 .2zM192.5 169.5l1.3 1-.4 .3zM108 182.5l1.5-.3v.6zM174 181.4l2 .3-2 .4zM180.2 181.7l2-.3v.7z"/>
</g>
<!-- layer: DOOR -->
<g fill="none" stroke="#000" stroke-width=".18">
<path d="M52.8 179.2v1.8M103.1 179.2v1.8M173.4 175.8h4.5v3.9h-4.5zM175.5 173.2a.36 .36 0 0 1 .4 .3 .36 .36 0 0 1-.2 .4M175.7 175a.36 .36 0 0 1 .2 .4 .36 .36 0 0 1-.4 .3M175.7 173.9v1.1M175.9 171.6a3.5 3.5 0 0 0-2.8 1.6M175.9 171.1l.5 .3M176 170.8l.2 .4 .2 .1M176 171.9h-.1a3.4 3.4 0 0 0-2.7 1.3M176 171.6h-.1M176 175.3v.2"/>
<path d="M176 170v.8M176 171.2v.4M176 172v.6h1.4v-.4M176.1 169.5l-.1 .2 .1 .1M176.2 169.8h3.5l.2 .2M176.2 170.8l.2 .2M176.2 169.9l-.1-.1-.1 .1M176.2 170v.8M176.5 171.4h.4l.2 .2-.2 .3h-.6v.4h.8l.3-.1M176.5 171.1h.4a.57 .57 0 0 1 .6 .5 .57 .57 0 0 1-.6 .6M176.5 171.3h.4a.32 .32 0 0 1 .3 .3 .32 .32 0 0 1-.3 .4M176.9 172l-.4 .1 .4 .2"/>
<path d="M177.9 177.2h.6M177.9 178.2h.6M178.2 169.8h1.1M178.3 169.9v.4M178.3 170.3h.2M178.3 179a.7 .7 0 0 0 .6 .7M178.4 179l.3 .5 .2 .1M178.4 170.4h.6M178.4 175v.3h.1v-.3M178.5 176.8h.1v1.8h-.1zM178.6 174.9l-.1 .1M178.6 176.3a.49 .49 0 0 1 .5-.5 .49 .49 0 0 1 .5 .5l.1 1.9a1.18 1.18 0 0 1-.6 1.4l-.2-.1-.3-.4v-2.8"/>
<path d="M178.6 175h1.2M178.7 166.8v4.4M178.9 170.3h-.4l.1-2.6h.2l.1 .9v1.7M178.9 170.3h.2M179 179.6h.3M179 179.7h.3M179.1 169.9v.4M179.6 176.3v2.8M179.7 179.4l-.4 .3M179.7 169.5l.4 .3 .1 .2M179.7 174.9l.1 .1M179.8 175v3.5l-.2 .8-.3 .3"/>
<path d="M179.9 175l-.1-.2h-1.2l-.2 .2M179.9 178.5l-.2 .9M180 177.2h1.3M180 178.2h1.3M180 170.1v9.4h.2v-9.4M52.2 180.6v3.7h.1v-3.7M52.2 183.4v.4M52.3 183.9l.1 .4M52.4 183.9h.1M52.4 182.5v1.4M52.4 183.9l.1 .4M52.4 180.4l-.1 .1"/>
<path d="M52.4 180.3l-.2 .2M52.4 182.5h-.1M52.4 182.5h.1M52.4 183v1.1M52.4 182.5h.5M52.4 184.1l.2 .2 .2-.2M52.4 182.5h.4M52.5 183v1.2M52.5 184.2l.1 .1M52.6 180.5h.5M52.6 180.7h.3M52.7 180.5v.2"/>
<path d="M52.7 180.7h.2M52.8 180.7v-1.1l.1 1.1M52.8 183l-.2-.2-.2 .2M52.8 182.5h.1M52.8 183.3l.1 .7zM52.8 183v1.2M52.9 180.7h.1M52.9 184.1l-.2 .3M52.9 182.5v.2v-.2M52.9 184.1l-.2 .3-.3-.1M52.9 184.2h.1M52.9 183.4h.2"/>
<path d="M52.9 183.8h.2M53 180.5v.2M53.1 182.8h1.9v1.6h-1.9zM53.1 182.7h.1M53.2 182.6l-.1 .1 .1 .1h2.9M53.2 182.1v.4M53.3 181.8h.1M53.3 181.8h49.4l-31.5 .1M53.3 182.8h.1M53.5 181a.21 .21 0 0 0 0 .3 .21 .21 0 0 0 .2 .1h-.4M53.5 180.9l-.2 .3 .2 .2M53.5 181h.2"/>
<path d="M53.5 181.1h.2M53.8 180.8l-.1 .1M53.8 180.5v.3M53.8 180.3v.2h-1.4M53.9 180.8l-.2 .2M53.9 181l-.5 .1v.1l.4 .1v.2h-.3M53.9 181.3l.6 .1 .5 .4M53.9 181.2h.1M53.9 180.5h-.1M53.9 181.3v.3h-.5v-.2M53.9 180.5v.3M53.9 181v.2"/>
<path d="M53.9 181.3h.1M53.9 181.2a1.38 1.38 0 0 1 1.1 .6M56.1 181.8h-2.9l-.1 .1 .1 .2M101 182.8h1.8v1.6h-1.8zM102 181.3l-.6 .1-.5 .4M102 181.2a1.38 1.38 0 0 0-1.1 .6M102 181.3h.1M102 181l.2 .1M102 180.8l.2 .2M102 181.2h.1M102 180.5v.3M102 181v.2"/>
<path d="M102 181.3v.3h.6v-.2M102.1 180.3v.2h1.4M102.1 180.8l.1 .1M102.1 180.5h-.1M102.1 180.5v.3M102.2 181h.2M102.2 181.1h.2M102.4 181.1l.1 .1-.1 .1M102.4 181l.1 .2-.1 .1M102.4 180.9l.2 .3-.2 .2M102.4 181.3l-.2 .1h.2M102.4 181.3h-.2v.2h.2"/>
<path d="M102.6 181.4h-.2M102.7 181.8l.1 .1-.1 .7 .1 .1-.1 .1h-49.4M102.8 182.7h.1M102.8 183.4h.2M102.8 183.8h.2M102.9 180.5h.4M102.9 180.7h.1M102.9 180.5v.2M103 180.7h.2M103 184.2h.1M103 184.1l.2 .3M103 182.7h.1"/>
<path d="M103 183.3l.1 .7zM103 180.7l.1-1.1 .1 1.1M103 182.5v.2M103 182.5h.1M103.1 182.5h.5M103.1 184.1l.1 .2 .2-.2M103.1 182.5h.4M103.1 183v1.2M103.2 184.4h.1M103.3 180.7h-.3M103.3 180.5v.2M103.4 184.2l-.1 .1"/>
<path d="M103.4 183l-.2-.2-.1 .2M103.5 184.3l-.2 .1M103.5 183v1.2M103.5 183v1.1M103.5 180.4l.1 .1M103.5 180.3l.2 .2M103.5 182.5h.1M103.5 183.9h.1M103.6 182.5v1.4M103.6 183.9l-.1 .4M103.6 180.6v3.7l.1-3.7M103.6 183.4h.6"/>
<path d="M103.6 183.8h.6"/>
</g>
<path d="M176.2 169.5h3.5M52.4 180.3h1.5M102.1 180.3h1.4" fill="none" stroke="#dd6e6e" stroke-width=".18"/>
<!-- layer: 0 -->
<g fill="#f00" stroke="#f00" stroke-width=".18">
<path d="M106.2 133.1h.3z"/>
<path d="M106.2 133.2h.4l-.1 .2z"/>
<path d="M106.2 133.1v.1h.4zM106.2 133.1h.3l.1 .1z"/>
<path d="M106.2 133.2v.2h.3zM106.2 133.4h.3z"/>
</g>
<g fill="#ff0" stroke="#ff0" stroke-width=".18">
<path d="M106.2 133.8h.3z"/>
<path d="M106.2 133.9h.4l-.1 .1z"/>
<path d="M106.2 133.8v.1h.4zM106.2 133.8h.3l.1 .1z"/>
<path d="M106.2 133.9v.1h.3zM106.2 134h.3z"/>
</g>
<g fill="#0f0" stroke="#0f0" stroke-width=".18">
<path d="M106.2 134.5h.3z"/>
<path d="M106.2 134.6h.4l-.1 .1z"/>
<path d="M106.2 134.5v.1h.4zM106.2 134.5h.3l.1 .1z"/>
<path d="M106.2 134.6v.1h.3zM106.2 134.7h.3z"/>
</g>
<g fill="none" stroke="#000" stroke-width=".25">
<path d="M11.8 11.2h273.7v188.4h-273.7zM13.5 12.7h270.5v185.4h-270.5zM226.2 12.7v185.4h54.6v-185.4M226.2 20.3h54.6M226.2 32.1h54.6M226.2 26h54.6M226.2 38.2h54.6M245.2 20.3v11.8M265.8 20.3v11.8M226.1 42.3h54.7M226.2 54.1h54.6M226.2 45.4h54.6"/>
<path d="M240 42.3v32.2M243.5 58h6.1M253.5 42.3v32.2M281.8 58.3v.7h1.1v-.7M281.8 56.3h1.1l-1.1 .7h1.1M282 59.4a.39 .39 0 0 0-.2 .5 .39 .39 0 0 0 .4 .3 .45 .45 0 0 0 .6-.2 .45 .45 0 0 0-.1-.6h-.1M282.3 58v-.6l-.3-.1-.2 .3v.4h1.1M282.3 58.6v.4M282.8 55.7v.1zM282.9 57.3l-.6 .4M226.1 61.8h54.7M226.1 67.8h54.7"/>
<path d="M226.2 74.5h54.6M281.8 77.5v.7h1.1v-.7M281.8 71.2h1.1l-1.1 .7h1.1M281.8 65.5v.7h1.1v-.7M281.8 60.5h1.1l-1.1 .7h1.1M281.8 67.5v.7M281.8 74.9v.7M281.8 78.6h1.1M281.8 75.3h1.1M281.8 70.1l.5 .5M281.8 67.9h1.1M281.8 67.3h1.1"/>
<path d="M281.8 66.5h1.1M281.8 76.7a.67 .67 0 0 1 1.1 .1v.4h-1.1zM281.8 74.1a.53 .53 0 0 1 .7-.3 .53 .53 0 0 1 .3 .7 .54 .54 0 0 1-.7 .2 .54 .54 0 0 1-.3-.6zM281.8 68.7a.51 .51 0 0 1 .7-.3 .51 .51 0 0 1 .2 .8 .54 .54 0 0 1-.6 0 .54 .54 0 0 1-.3-.5zM282 61.7a.52 .52 0 0 1 .6-.1 .52 .52 0 0 1 .2 .6 .54 .54 0 0 1-.7 .2 .54 .54 0 0 1-.3-.6zM282 62.7a.39 .39 0 0 0-.2 .5 .39 .39 0 0 0 .4 .3 .45 .45 0 0 0 .6-.1 .45 .45 0 0 0-.1-.6l-.1-.1M282.3 65.2v-.6h-.5v.6h1.1M282.3 65.7v.5M282.3 66.5v.8M282.3 77.8v.4M282.4 79.7l-.1-.7h-.5v.7h1.1M282.5 72.3v.6"/>
<path d="M282.9 72.2l-1.1 .4 1.1 .4M282.9 70.6h-.6l-.5 .4M282.9 64.5l-.6 .3M226.2 82.4h54.6M281.8 97.8h1.1l-1.1 .8h1.1M281.8 90.5v.6h1.1v-.6M281.8 94.2v.8M281.8 95.7v.7M281.8 96.1h1.1M281.8 94.6h1.1M281.8 96.9a.52 .52 0 0 1 .7-.3 .52 .52 0 0 1 .3 .6 .53 .53 0 0 1-.7 .3 .53 .53 0 0 1-.3-.6zM281.8 87.9a.54 .54 0 0 1 .7-.2 .54 .54 0 0 1 .3 .6 .53 .53 0 0 1-.7 .2 .53 .53 0 0 1-.3-.6z"/>
<path d="M281.8 85.9a.6 .6 0 0 1 .8-.1 .6 .6 0 0 1 .3 .6h-1.1zM281.8 84.2a.54 .54 0 0 1 .7-.3 .54 .54 0 0 1 .3 .7 .53 .53 0 0 1-.7 .2 .53 .53 0 0 1-.3-.6zM281.8 80.2a.54 .54 0 0 1 .7-.2 .54 .54 0 0 1 .3 .6 .53 .53 0 0 1-.7 .3 .53 .53 0 0 1-.3-.7zM282 93.3a.51 .51 0 0 1 .6-.1 .51 .51 0 0 1 .2 .6 .5 .5 0 0 1-.7 .2 .5 .5 0 0 1-.1-.7zM282 88.8l-.2 .3v.4h.2h.2l.3-.7h.2a.45 .45 0 0 1 0 .7M282 81.2a.39 .39 0 0 0-.2 .4 .39 .39 0 0 0 .4 .3 .45 .45 0 0 0 .6-.1 .45 .45 0 0 0-.1-.6h-.1M282.3 91.7l.2-.2h.3l.1 .2v.5h-1.1v-.6h.5v.6M282.3 83.6v-.6h-.5v.6h1.1M282.3 90.7v.4M282.8 99.7h.1zM282.9 86.7v.6h-1.1M282.9 82.9l-.6 .3"/>
<path d="M226.2 116.6h54.6M226.2 102.8h54.6M281.8 117.6v.6h1.1M281.8 116h1.1l-1.1 .7h1.1M281.8 113.3l1.1 .4-1.1 .4M281.8 110v.7h1.1v-.7M281.8 106.8h1.1l-1.1 .7h1.1M281.8 101v.7h1.1v-.7M281.8 110.9v.7M281.8 115.5h1.1M281.8 115.1h1.1M281.8 114.4h1.1"/>
<path d="M281.8 111.3h1.1M281.8 108.6h1.1M281.8 107.9h1.1M281.8 102.1h1.1M281.8 118.8a.51 .51 0 0 1 .7-.2 .51 .51 0 0 1 .2 .7 .54 .54 0 0 1-.6 .1 .54 .54 0 0 1-.3-.6zM281.8 105.7a.54 .54 0 0 1 .7-.2 .54 .54 0 0 1 .3 .7 .53 .53 0 0 1-.7 .2 .53 .53 0 0 1-.3-.7zM281.8 103.8a.51 .51 0 0 1 .7-.3 .51 .51 0 0 1 .2 .8 .54 .54 0 0 1-.6 0 .54 .54 0 0 1-.3-.5zM282 100.1l-.2 .2 .2 .5 .2-.1 .3-.6 .3 .1a.44 .44 0 0 1-.1 .6M282 109a.39 .39 0 0 0-.2 .4 .39 .39 0 0 0 .4 .3 .45 .45 0 0 0 .6-.1 .45 .45 0 0 0-.1-.6h-.1M282 102.5a.39 .39 0 0 0-.2 .4 .39 .39 0 0 0 .4 .4 .45 .45 0 0 0 .6-.2 .45 .45 0 0 0-.1-.6h-.2v.2M282.3 101.3v.4M282.3 107.9v.7"/>
<path d="M282.3 110.2v.5M282.3 114.4v.7M282.3 117.8v.4M282.5 112.5v.6M282.9 112.4l-1.1 .4 1.1 .4M282.9 104.6v.6h-1.1M67.2 129.5l-20.6 12.3h-2.3M280.8 135.5h-54.6h54.6M281.8 137.5h1.1l-1.1 .8h1.1M281.8 136h1.1l-1.1 .7h1.1M281.8 129.1v.7h1.1v-.7M281.8 123.1v.7h1.1v-.7"/>
<path d="M281.8 121.2v.7M281.8 131.2v.7M281.8 139.7h1.1M281.8 137.1h1.1M281.8 133.9h1.1M281.8 131.6h1.1M281.8 130.9h1.1M281.8 130.2h1.1M281.8 121.5h1.1M281.8 120.3l.5 .4M281.8 125.5a.52 .52 0 0 1 .7-.3 .52 .52 0 0 1 .3 .7 .53 .53 0 0 1-.7 .2 .53 .53 0 0 1-.3-.6zM282 132.8l-.2 .2v.4l.2 .1 .2-.1 .3-.6h.2a.45 .45 0 0 1 0 .7"/>
<path d="M282 138.6a.39 .39 0 0 0-.2 .5 .39 .39 0 0 0 .4 .3h.3a.38 .38 0 0 0 .4-.4 .38 .38 0 0 0-.4-.4v.3M282 134.9a.39 .39 0 0 0-.2 .4 .39 .39 0 0 0 .4 .3 .45 .45 0 0 0 .6-.1 .45 .45 0 0 0-.1-.6h-.2v.2M282.3 127.1v-.6l-.3-.1-.2 .2v.5h1.1M282.3 122.9v-.7h-.5v.7h1.1M282.3 123.4v.4M282.3 129.4v.4M282.3 130.2v.7M282.4 128.2l-.1-.6h-.5v.6h1.1M282.4 124.9l-.1-.7h-.4l-.1 .7h1.1M282.9 120.7h-.6l-.5 .4M282.9 126.4l-.6 .3M282.9 122.1l-.6 .4"/>
<path d="M284 136.2v61.9h-54.6M94.8 156.6v8.5h6.8M226.2 152.2h54.6M226.2 157.1h54.6M281.8 148.4l1.1 .2-1.1 .3 1.1 .3-1.1 .2M281.8 146.9h1.1l-1.1 .8h1.1M281.8 141.1v.6h1.1v-.6M281.8 156.3h1.1M281.8 155.9v.7M281.8 155.6h1.1M281.8 154.9h1.1M281.8 154.5h1.1"/>
<path d="M281.8 148.1h1.1M281.8 151.9a.6 .6 0 0 1 .8-.2 .6 .6 0 0 1 .3 .7h-1.1zM282 153.4l-.2 .3 .2 .4h.2l.3-.6h.3a.44 .44 0 0 1-.1 .6M282 142.2h.7l.2 .3v.3h-1.1v-.3zM282 140.1l-.2 .3v.3l.4 .1 .2-.6 .3-.1 .2 .3-.2 .4M282 145.8a.39 .39 0 0 0-.2 .5 .39 .39 0 0 0 .4 .3 .45 .45 0 0 0 .6-.1 .45 .45 0 0 0-.1-.6l-.2-.1v.3M282.3 143.8l-.1 .2a.57 .57 0 0 1 .6 .8h-.3l-.3-.4h-.4l.2 .2h.2l.6-.5 .1-.2-.1-.1M282.3 151.3v-.6h-.5v.6h1.1M282.3 141.4v.3M282.3 154.9v.7M282.5 149.7v.5M282.9 149.6l-1.1 .4 1.1 .4"/>
<path d="M282.9 150.6l-.6 .4M226.2 161.5h54.6M226.2 165.8h54.6M226.2 174.5h54.6M226.2 178.1h54.6M239.1 174.5v14.1M245.7 170.2v4.3M253.5 174.5v14.1M260.7 170.2v4.3M267.5 165.8v4.4M267.6 174.5v14.1M280.8 170.2h-54.6h54.6"/>
<path d="M226.2 181.6h54.6M226.2 193.5h54.6M226.2 185.1h54.6M280.8 188.6h-54.6h54.6"/>
</g>
<g font-size="4.4">
<text x="85.7" y="9.4">PRODUCED BY AN AUTODESK EDUCATIONAL PRODUCT</text>
<text x="282.6" y="42.4" transform="rotate(90 282.6 42.4)">PRODUCED BY AN AUTODESK EDUCATIONAL PRODUCT</text>
<text x="14.2" y="167.8" transform="rotate(-90 14.2 167.8)">PRODUCED BY AN AUTODESK EDUCATIONAL PRODUCT</text>
<text x="211.1" y="200.8" transform="rotate(180 211.1 200.8)">PRODUCED BY AN AUTODESK EDUCATIONAL PRODUCT</text>
</g>
<text font-size="2.8" x="168.3" y="182.7">75</text>
<text font-size="2.6" x="230" y="128.3">SECTIONAL DOOR 2 VL (MOTORIZED)</text>
<g font-size="2.5">
<text x="115.5" y="23.3">STRUCTURE SHOULD</text>
<text x="115.5" y="26.3">BE RCC/PEB</text>
<text x="31.5" y="83.7">300 Free</text>
<text x="144.4" y="80.1">2500</text>
<text x="31.4" y="89.7">Required</text>
<text x="32.9" y="86.7">Space</text>
<text x="85.6" y="86.2">SHAFT</text>
<text x="85.7" y="89.2">ASSEMBLY</text>
<text x="111.6" y="84.5">500 Free Space required</text>
<text x="115" y="87.5">for motor mounting</text>
<text x="115.4" y="93.4">AUTOMATION</text>
<text x="175.6" y="93.2">525</text>
<text x="19.8" y="100.4">4500 Total</text>
<text x="115.3" y="96.5">SYSTEM</text>
<text x="22" y="103.5">Height</text>
<text x="149.2" y="105.1">725</text>
<text x="120.2" y="113.7">GUIDE RAIL</text>
<text x="118.9" y="120.9">ROPE FOR</text>
<text x="118.9" y="123.9">EMERGENCY</text>
<text x="119" y="131.5">CONTROL</text>
<text x="119" y="127">OPERATION</text>
<text x="30.7" y="135.3">Clear height</text>
<text x="34.8" y="132.2">2000</text>
<text x="119" y="134.5">PANEL</text>
<text x="145.1" y="132.6">2000 Clear</text>
<text x="147.6" y="135.6">Height</text>
<text x="25.9" y="142.7">VISION PANEL</text>
<text x="114.3" y="138.8">PUF PANEL</text>
<text x="114.4" y="141.9">SECTIONS (GREY WHITE</text>
<text x="114.3" y="144.9">RAL 9002)</text>
<text x="118.7" y="151.2">FFL</text>
<text x="170.7" y="151.2">FFL</text>
<text x="68.3" y="159.3">2000 Clear Width</text>
<text x="75.2" y="172">2000</text>
<text x="118.9" y="180.3">ROPE FOR</text>
<text x="118.9" y="183.4">EMERGENCY</text>
<text x="119" y="186.4">OPERATION</text>
</g>
<g font-size="2.2">
<text x="227.4" y="17">DIMENSION :</text>
<text x="227.4" y="22.9">CLEAR WIDTH</text>
<text x="247.5" y="22.9">CLEAR HEIGHT</text>
<text x="268.9" y="22.9">QUANTITY</text>
<text x="231.5" y="29.5">2000 mm</text>
<text x="250.6" y="29.5">2000 mm</text>
<text x="272.8" y="29.5">01</text>
<text x="227.3" y="40.6">TECHNICAL DATA :</text>
<text x="227.1" y="88.9">1. REQUIRED STRUCTURE FOR DOOR SHALL BE</text>
<text x="227.2" y="86.3">IMPORTANT NOTES:</text>
<text x="227.2" y="91.4">IN CLIENT'S SCOPE.</text>
<text x="227.3" y="93.9">2.SINGLE PHASE POWER SUPPLY REQUIRED AT</text>
<text x="227.2" y="96.5">DOOR LOCATION.</text>
<text x="227.3" y="99.1">3.ALL CIVIL WORK SHALL BE CLIENT'S SCOPE.</text>
<text x="255.2" y="106.7">NIHVA TECHNOLOGIES</text>
<text x="258.2" y="109.1">PVT. LTD.</text>
<text x="270.8" y="109.1">PUNE</text>
<text x="227.4" y="120.1">TITLE:</text>
<text x="227" y="138.1">CLIENT'S APPROVAL :</text>
<text x="226.9" y="155.4">CLIENT - Mastpro Consulting Engineers Pvt.Ltd.</text>
<text x="227.3" y="160">PROJECT - Mars International India Pvt. Ltd.</text>
<text x="227" y="164.2">SITE LOCATION - Khed city,Pune</text>
<text x="227.2" y="168.5">DWG. NO. : NIHVA/17-18/0405</text>
<text x="227.3" y="172.8">SCALE: NTS</text>
<text x="246.3" y="172.6">WT:</text>
<text x="261.7" y="172.8">SHEET:1 OF 1</text>
<text x="268.5" y="168.5">REV- 2</text>
<text x="243.7" y="177.3">NAME</text>
<text x="257.4" y="177.3">DATE</text>
<text x="271.6" y="177.3">SIGN</text>
<text x="227.3" y="180.5">DRAWN</text>
<text x="227.7" y="183.7">CHECK</text>
<text x="241.6" y="183.6">PRADEEP</text>
<text x="242.4" y="180.6">OMKAR</text>
<text x="255.2" y="180.3">28-03-2018</text>
<text x="255.2" y="183.7">28-03-2018</text>
<text x="226.8" y="191.5">If any queries contact : design@nihva.com</text>
<text x="226.9" y="187.2">APPROVAL</text>
<text x="241.6" y="187.2">PRADEEP</text>
<text x="255.2" y="187.3">28-03-2018</text>
<text x="227" y="196.6">NOTE: ALL DIMENSIONS ARE IN mm</text>
</g>
<g font-size="2">
<text x="102.2" y="164.6">EPDM BOTTOM RUBBER</text>
<text x="102.3" y="167.1">WITH SAFETY EDGE SENSOR</text>
</g>
<g font-size="1.9">
<text x="69.1" y="162.3">INSIDE ELEVATION</text>
<text x="156.7" y="162.1">SIDE VIEW</text>
<text x="74.1" y="175.6">OUTSIDE</text>
<text x="74.5" y="186.1">INSIDE</text>
<text x="74.7" y="189.9">PLAN</text>
</g>
<g font-size="1.8">
<text x="256.6" y="111.7">Email:- info@nihva.com</text>
<text x="256.8" y="114.3">Website:- www.nihva.com</text>
<text x="181.4" y="194">TRACK DETAILS</text>
</g>
<g font-size="1.7">
<text x="184.8" y="182.5">GUIDE RAIL</text>
<text x="208.5" y="180.3">EXISTING RCC/PEB</text>
<text x="208.6" y="182.4">STRUCTURE</text>
</g>
<g font-size="1.5">
<text x="227.5" y="77.1">ACCESSORIES-</text>
<text x="227.9" y="79.7">1. SAFETY EDGE SENSOR. 2. SAFETY PHOTOCELL</text>
</g>
<g font-size="1.4">
<text x="227.4" y="44.4">COMPONENTS</text>
<text x="242" y="44.4">MATERIALS</text>
<text x="255.4" y="44.4">SPECIFICATIONS</text>
</g>
<g font-size="1.3">
<text x="227.3" y="49.5">DOOR PANELS</text>
<text x="243.7" y="49.5">GI &amp; PUF</text>
<text x="254.8" y="48">42mm CFC- FREE POLYURETHANE</text>
<text x="254.8" y="49.7">WITH 0.5mm THK, GI PRECOATED</text>
<text x="254.8" y="51.7">PANELS.</text>
<text x="227.3" y="58.1">DOOR HINGE</text>
<text x="254" y="57.2">HEAVY DUTY HINGES FOR INTERLOCKING</text>
<text x="254" y="58.9">OF PANELS</text>
<text x="227.3" y="65.3">SHAFT ASSEMBLY</text>
<text x="244.9" y="65.3">STD.</text>
<text x="254" y="64.6">TORSIONAL SPRING WITH SHAFT &amp;</text>
<text x="227.3" y="71.4">FINISH</text>
<text x="253.9" y="66.1">BEARING PLATES</text>
<text x="254" y="70">PANELS ARE IN STANDARD RAL 9002</text>
<text x="254" y="71.9">GREY WHITE COLOR</text>
</g>
</svg>
